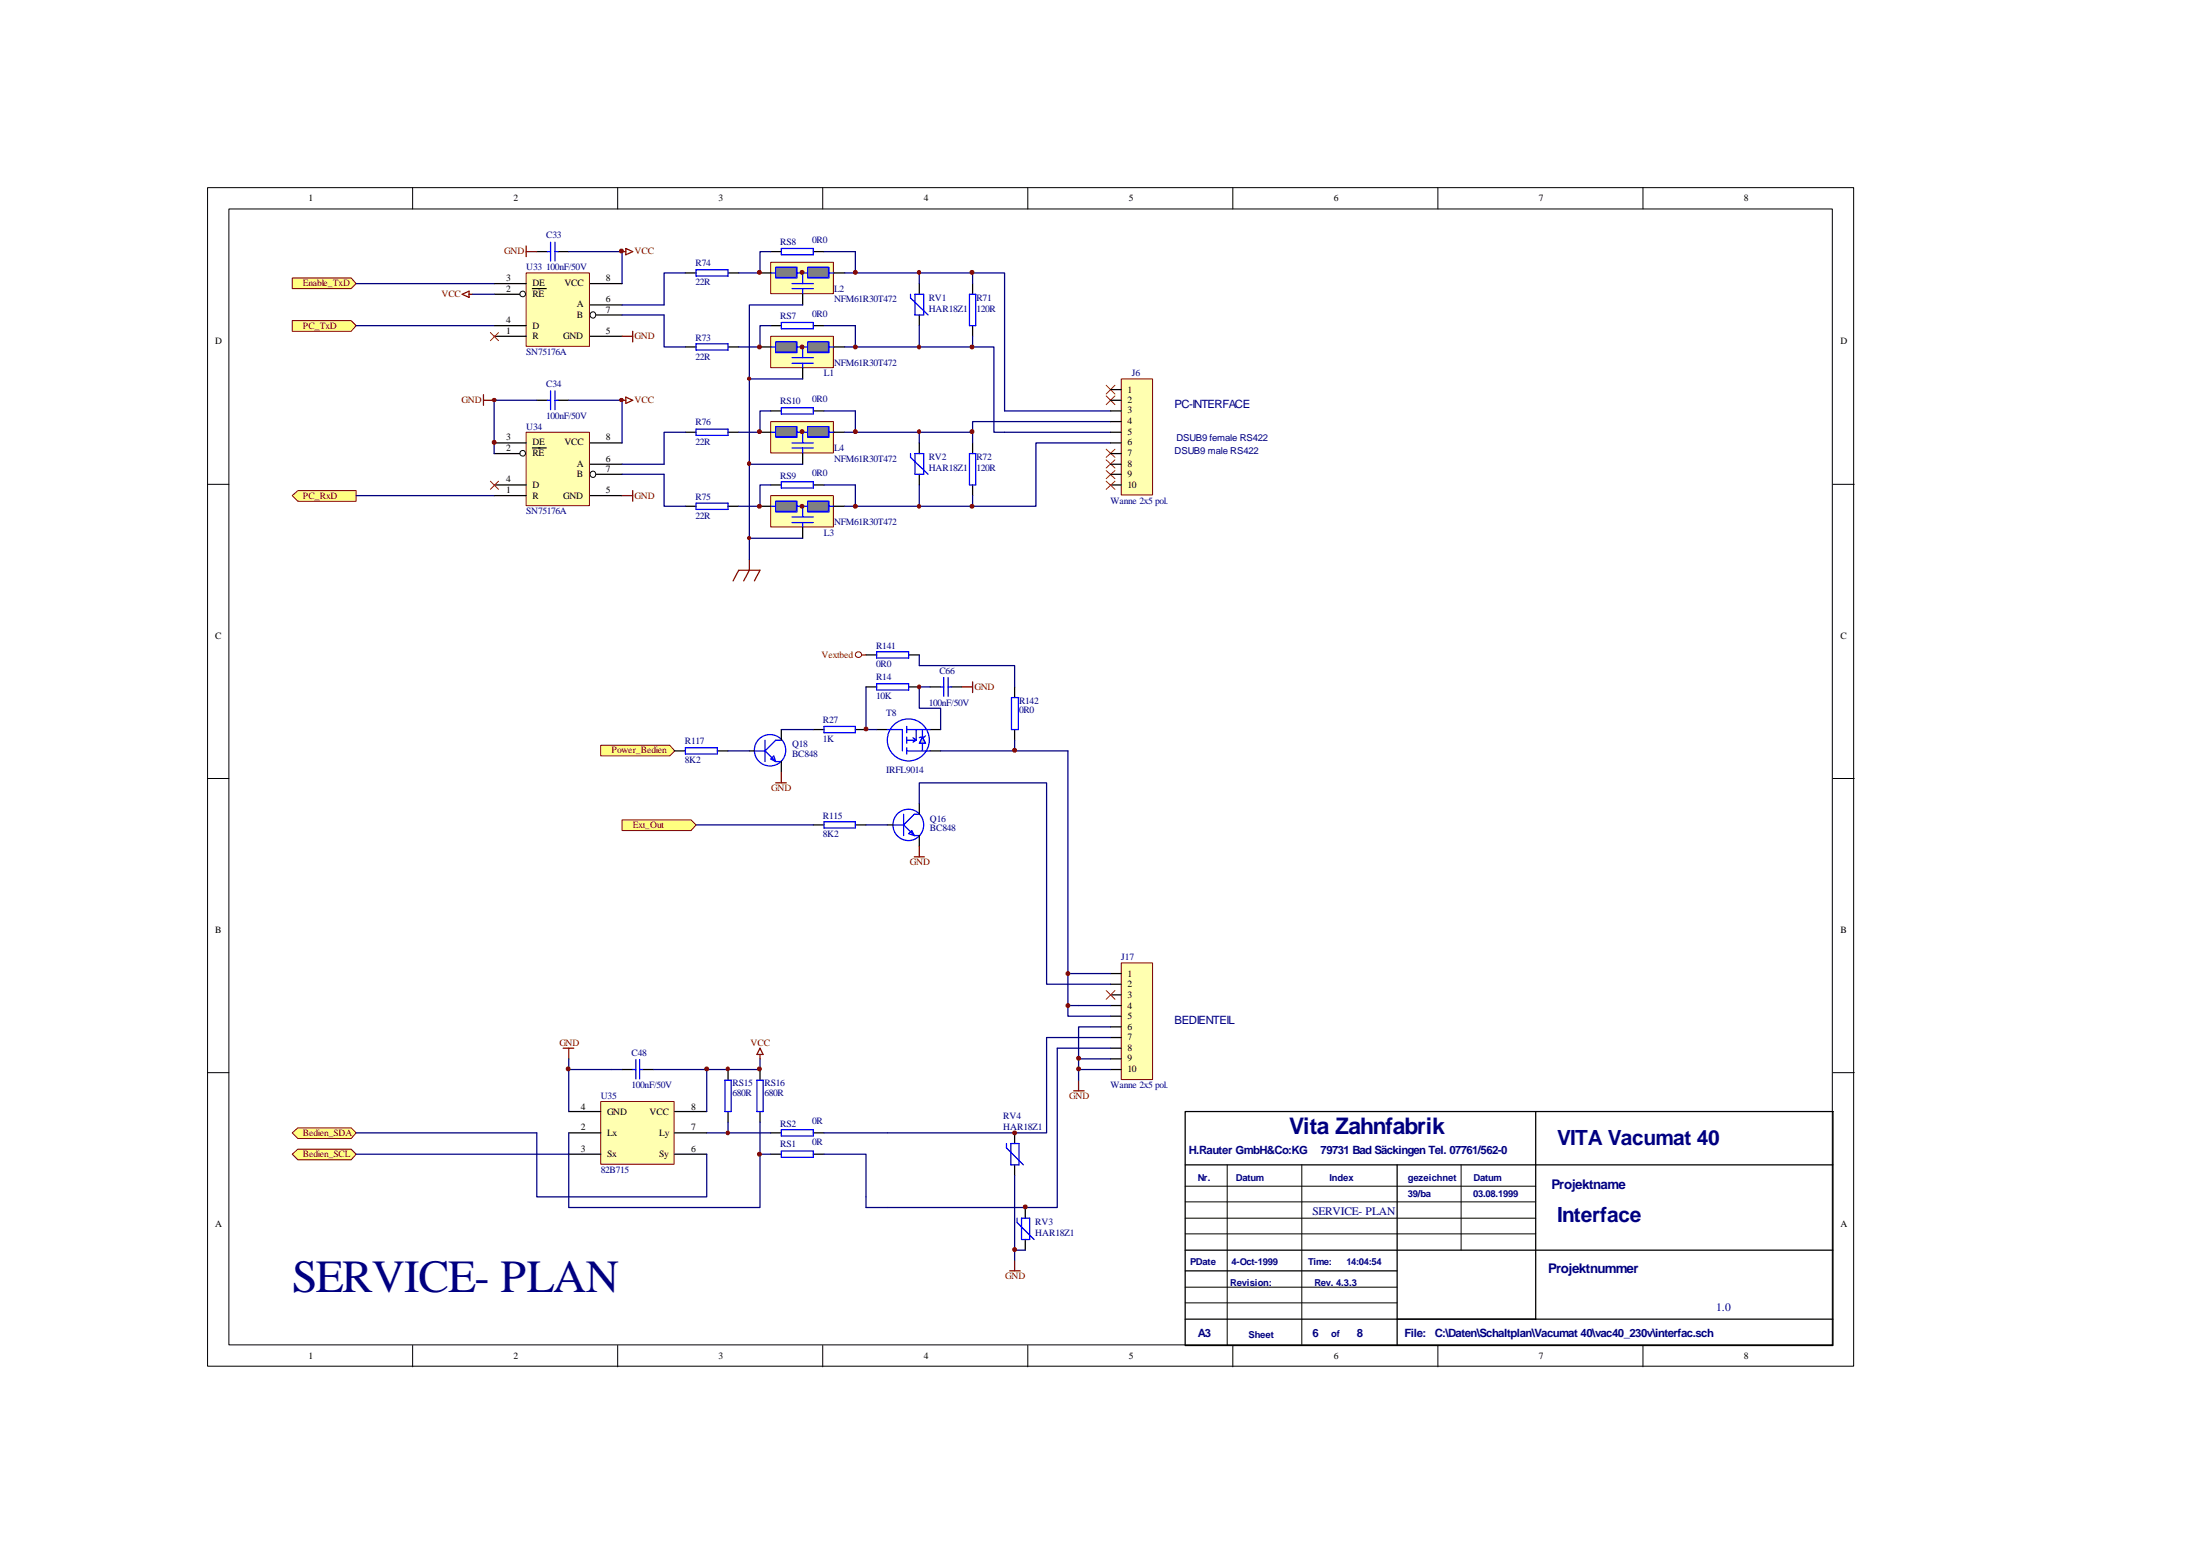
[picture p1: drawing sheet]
<svg xmlns="http://www.w3.org/2000/svg" width="297mm" height="210mm" viewBox="0 0 297 210" stroke-linecap="round" stroke-linejoin="round" font-family="sans-serif">
<g fill="none" stroke="#000" stroke-width=".14">
<path d="M28 25.3h222.3v159.1h-222.3zM30.9 28.2h216.5v153.3h-216.5zM55.7 25.3v2.9M83.4 25.3v2.9M111.1 25.3v2.9M138.8 25.3v2.9M166.5 25.3v2.9M194.1 25.3v2.9M221.8 25.3v2.9M28 65.4h2.9M247.5 65.4h2.9M28 105.1h2.9"/>
<path d="M247.5 105.1h2.9M28 144.8h2.9M165.7 157.2v24.4M175.8 157.2v24.4M197.3 157.2v11.6M247.5 144.8h2.9M160 175.9h28.6M160 173.8h28.6M160 166.6h47.3M160 164.4h47.3M160 162.2h47.3M160 160.1h47.3"/>
<path d="M55.7 181.6v2.9M83.4 181.6v2.9M111.1 181.6v2.9M138.8 181.6v2.9M166.5 181.6v2.9M194.1 181.6v2.9M221.8 181.6v2.9"/>
</g>
<path d="M160 150h87.5v31.6h-87.5zM160 157.2h87.5M188.6 157.2v24.4M207.3 150v28.1M160 178.1h87.5M160 171.5h28.6M160 168.8h87.5" fill="none" stroke="#000" stroke-width=".17"/>
<path d="M151.5 130.1h4.1v15.6h-4.1z" fill="#ffffb0"/>
<path d="M151.4 130h4.2v15.7h-4.2z" fill="none" stroke="#800000" stroke-width=".14"/>
<g fill="none" stroke="#000" stroke-width=".17">
<path d="M72.5 34h1.4M75.4 34h1.4M72.5 54h1.4M75.4 54h1.4M149.9 131.4h1.5M149.9 132.9h1.5M149.9 134.3h1.5M149.9 135.7h1.5M149.9 137.2h1.5M149.9 138.6h1.5M149.9 140.1h1.5M149.9 141.5h1.5"/>
<path d="M149.9 142.9h1.5M149.9 144.4h1.5"/>
</g>
<path d="M73.9 34h.4M74.3 32.7v2.5M74.9 34h.5M74.9 32.7v2.5M73.9 54h.4M74.3 52.8v2.5M74.9 52.8v2.5M74.9 54h.5" fill="none" stroke="#00f" stroke-width=".17"/>
<path d="M84 34h.5M84.5 33.5l.9 .5-.9 .4zM84 54h.5M84.5 53.6l.9 .4-.9 .5z" fill="none" stroke="#800000" stroke-width=".17"/>
<path d="M71.1 36.9h8.5v9.9h-8.5z" fill="#ffffb0"/>
<path d="M71 36.8h8.6v10h-8.6z" fill="none" stroke="#800000" stroke-width=".14"/>
<path d="M66.7 38.3h4.3M66.7 39.7h3.5M71.9 39h1.8M79.7 38.3h4.3M66.7 44h4.3M66.7 45.4h4.3M79.7 41.2h4.3M79.7 45.4h4.3M80.5 42.5h3.5" fill="none" stroke="#000" stroke-width=".17"/>
<g fill="none" stroke="#000" stroke-width=".14">
<circle cx="70.6" cy="39.7" r=".38"/>
<circle cx="80" cy="42.5" r=".4"/>
</g>
<path d="M71.1 58.4h8.5v9.9h-8.5z" fill="#ffffb0"/>
<path d="M71 58.3h8.6v10h-8.6z" fill="none" stroke="#800000" stroke-width=".14"/>
<path d="M66.7 59.8h4.3M79.7 59.8h4.3M66.7 61.2h3.5M66.7 65.5h4.3M66.7 66.9h4.3M71.9 60.5h1.8M79.7 62.7h4.3M79.7 66.9h4.3M80.5 64h3.5" fill="none" stroke="#000" stroke-width=".17"/>
<g fill="none" stroke="#000" stroke-width=".14">
<circle cx="70.6" cy="61.2" r=".38"/>
<circle cx="80" cy="64" r=".4"/>
</g>
<path d="M76.8 34h7.2v4.3M72.5 54h-5.8v7.2M76.8 54h7.2v5.8" fill="none" stroke="#000080" stroke-width=".17"/>
<path d="M71 33.2v1.4M71 34h1.5M84 45.4h1.4M85.4 44.7v1.5M84 66.9h1.4M85.4 66.2v1.5" fill="none" stroke="#800000" stroke-width=".17"/>
<path d="M104.1 45.5h8.4v4.1h-8.4z" fill="#ffffb0"/>
<path d="M104.1 45.4h8.4v4.2h-8.4z" fill="none" stroke="#800000" stroke-width=".14"/>
<path d="M104.1 46.8h.6M106.9 48.3h1.5M106.9 49h2.9M107.6 46.8v-.6h-2.9v1.4h2.9v-.8h1.5M108.4 46.8v1.5h1.4M108.4 49v.7M111.9 46.8v-.6h-2.8v1.4h2.8v-.8h.7" fill="none" stroke="#00f" stroke-width=".17"/>
<path d="M102.6 46.8h1.5M108.4 49.7v1.5M112.6 46.8h1.4" fill="none" stroke="#000" stroke-width=".17"/>
<circle cx="108.3" cy="46.8" r=".26" fill="#800000" stroke="#800000" stroke-width=".14"/>
<path d="M109.1 46.2h2.7v1.3h-2.7z" fill="#808080"/>
<path d="M109.1 46.2h2.7v1.3h-2.7z" fill="none" stroke="#00f" stroke-width=".14"/>
<path d="M104.8 46.2h2.7v1.3h-2.7z" fill="#808080"/>
<path d="M104.7 46.2h2.8v1.3h-2.8z" fill="none" stroke="#00f" stroke-width=".14"/>
<path d="M124.1 38.3v1.4M124.1 42.5v1.5" fill="none" stroke="#000" stroke-width=".17"/>
<path d="M122.9 39.7v.5l2.4 2.3M123.5 39.7h1.2v2.8h-1.2z" fill="none" stroke="#00f" stroke-width=".17"/>
<path d="M104.1 35.5h8.4v4.1h-8.4z" fill="#ffffb0"/>
<path d="M104.1 35.4h8.4v4.2h-8.4z" fill="none" stroke="#800000" stroke-width=".14"/>
<path d="M104.1 36.8h.6M106.9 38.3h1.5M106.9 39h2.9M107.6 36.8v-.7h-2.9v1.4h2.9v-.7h1.5M108.4 36.8v1.5h1.4M108.4 39v.7M111.9 36.8v-.7h-2.8v1.4h2.8v-.7h.7" fill="none" stroke="#00f" stroke-width=".17"/>
<path d="M102.6 36.8h1.5M108.4 39.7v1.5M112.6 36.8h1.4" fill="none" stroke="#000" stroke-width=".17"/>
<circle cx="108.3" cy="36.8" r=".26" fill="#800000" stroke="#800000" stroke-width=".14"/>
<path d="M109.1 36.2h2.7v1.2h-2.7z" fill="#808080"/>
<path d="M109.1 36.1h2.7v1.3h-2.7z" fill="none" stroke="#00f" stroke-width=".14"/>
<path d="M104.8 36.2h2.7v1.2h-2.7z" fill="#808080"/>
<path d="M104.7 36.1h2.8v1.3h-2.8z" fill="none" stroke="#00f" stroke-width=".14"/>
<path d="M92.5 36.8h-2.8v4.4h-5.7M104.1 34h-1.5v2.8h-2.9M111.3 34h4.2v2.8M114 36.8h21.6v18.7M124.1 36.8v1.5M131.3 36.8v1.5M84 42.5h5.7v4.3h2.8M104.1 44h-1.5v2.8h-2.9M108.4 41.2h-7.2v10h7.2M111.3 44h4.2v2.8M114 46.8h20.2v11.5h1.4M124.1 44v2.8" fill="none" stroke="#000080" stroke-width=".17"/>
<path d="M92.5 36.8h1.5M98.3 36.8h1.4M104.1 34h1.4M109.8 34h1.5M131.3 38.3v1.4M92.5 46.8h1.5M98.3 46.8h1.4M104.1 44h1.4M109.8 44h1.5M131.3 44v1.4" fill="none" stroke="#000" stroke-width=".17"/>
<path d="M94 36.4h4.3v.9h-4.3zM105.5 33.5h4.3v.9h-4.3zM130.9 39.7h.8v4.3h-.8zM94 46.4h4.3v.9h-4.3zM105.5 43.5h4.3v.9h-4.3z" fill="none" stroke="#00f" stroke-width=".17"/>
<path d="M104.1 67h8.4v4.1h-8.4z" fill="#ffffb0"/>
<path d="M104.1 66.9h8.4v4.2h-8.4z" fill="none" stroke="#800000" stroke-width=".14"/>
<path d="M104.1 68.3h.6M106.9 69.8h1.5M106.9 70.5h2.9M107.6 68.3v-.6h-2.9v1.4h2.9v-.8h1.5M108.4 68.3v1.5h1.4M108.4 70.5v.7M111.9 68.3v-.6h-2.8v1.4h2.8v-.8h.7" fill="none" stroke="#00f" stroke-width=".17"/>
<path d="M102.6 68.3h1.5M108.4 71.2v1.5M112.6 68.3h1.4" fill="none" stroke="#000" stroke-width=".17"/>
<circle cx="108.3" cy="68.3" r=".26" fill="#800000" stroke="#800000" stroke-width=".14"/>
<path d="M109.1 67.7h2.7v1.3h-2.7z" fill="#808080"/>
<path d="M109.1 67.7h2.7v1.3h-2.7z" fill="none" stroke="#00f" stroke-width=".14"/>
<path d="M104.8 67.7h2.7v1.3h-2.7z" fill="#808080"/>
<path d="M104.7 67.7h2.8v1.3h-2.8z" fill="none" stroke="#00f" stroke-width=".14"/>
<path d="M124.1 59.8v1.4M124.1 64v1.5" fill="none" stroke="#000" stroke-width=".17"/>
<path d="M122.9 61.2v.5l2.4 2.3M123.5 61.2h1.2v2.8h-1.2z" fill="none" stroke="#00f" stroke-width=".17"/>
<path d="M104.1 57h8.4v4.1h-8.4z" fill="#ffffb0"/>
<path d="M104.1 56.9h8.4v4.2h-8.4z" fill="none" stroke="#800000" stroke-width=".14"/>
<path d="M104.1 58.3h.6M106.9 59.8h1.5M107.6 58.3v-.7h-2.9v1.4h2.9v-.7h1.5M108.4 58.3v1.5h1.4M111.9 58.3v-.7h-2.8v1.4h2.8v-.7h.7M106.9 60.5h2.9M108.4 60.5v.7" fill="none" stroke="#00f" stroke-width=".17"/>
<path d="M102.6 58.3h1.5M112.6 58.3h1.4M108.4 61.2v1.5" fill="none" stroke="#000" stroke-width=".17"/>
<circle cx="108.3" cy="58.3" r=".26" fill="#800000" stroke="#800000" stroke-width=".14"/>
<path d="M109.1 57.7h2.7v1.2h-2.7z" fill="#808080"/>
<path d="M109.1 57.6h2.7v1.3h-2.7z" fill="none" stroke="#00f" stroke-width=".14"/>
<path d="M104.8 57.7h2.7v1.2h-2.7z" fill="#808080"/>
<path d="M104.7 57.6h2.8v1.3h-2.8z" fill="none" stroke="#00f" stroke-width=".14"/>
<g fill="none" stroke="#000080" stroke-width=".17">
<path d="M92.5 58.3h-2.8v4.4h-5.7M101.2 51.2v11.5M104.1 55.5h-1.5v2.8h-2.9M111.3 55.5h4.2v2.8M114 58.3h17.3v1.5M124.1 58.3v1.5M135.6 55.5h14.3M135.6 58.3h14.3M84 64h5.7v4.3h2.8M104.1 65.5h-1.5v2.8h-2.9M108.4 62.7h-7.2v10h7.2M111.3 65.5h4.2v2.8"/>
<path d="M124.1 65.5v2.8M131.3 66.9v1.4h-17.3M144.2 131.4h5.7M82.5 144.4h1.5M111.3 155.8h5.6v5.8M111.3 152.9h8.5M145.6 142.9h4.3"/>
</g>
<g fill="none" stroke="#000" stroke-width=".17">
<path d="M92.5 58.3h1.5M98.3 58.3h1.4M104.1 55.5h1.4M109.8 55.5h1.5M131.3 59.8v1.4M92.5 68.3h1.5M98.3 68.3h1.4M104.1 65.5h1.4M109.8 65.5h1.5M131.3 65.5v1.4M84 144.4h1.4M86.8 144.4h1.4"/>
<path d="M104.1 155.8h1.4M104.1 152.9h1.4M109.8 155.8h1.5M109.8 152.9h1.5"/>
</g>
<path d="M94 57.9h4.3v.9h-4.3zM105.5 55h4.3v.9h-4.3zM94 67.9h4.3v.9h-4.3zM105.5 65h4.3v.9h-4.3zM130.9 61.2h.8v4.3h-.8zM85.4 144.4h.5M85.9 143v2.6M86.4 144.4h.4M86.4 143v2.6M105.5 152.5h4.3v.8h-4.3zM105.5 155.4h4.3v.8h-4.3z" fill="none" stroke="#00f" stroke-width=".17"/>
<path d="M149.4 53.4l1.1 1.2M150.5 53.4l-1.1 1.2M149.4 60.6l1.1 1.1M149.4 62.1l1.1 1.1M150.5 60.6l-1.1 1.1M150.5 62.1l-1.1 1.1" fill="none" stroke="#f00" stroke-width=".14"/>
<path d="M62.4 39.7l.9-.4v.8zM63.3 39.7h.5M65.3 53.3v1.4M65.3 54h1.4M76 141.5h1.5M76.8 141.5v1.4M144.9 147.2h1.5M145.6 145.8v1.4" fill="none" stroke="#800000" stroke-width=".17"/>
<g fill="#ffff80" stroke="#800000" stroke-width=".14">
<path d="M39.5 152.9l.7-.7h7.2l.7 .7-.7 .8h-7.2z" fill-rule="evenodd"/>
<path d="M39.5 155.8l.7-.7h7.2l.7 .7-.7 .8h-7.2z" fill-rule="evenodd"/>
</g>
<path d="M63.8 39.7h2.9" fill="none" stroke="#000080" stroke-width=".17"/>
<path d="M66.2 44.9l1.1 1.1M67.3 44.9l-1.1 1.1M66.2 65l1.1 1.1M67.3 65l-1.1 1.1" fill="none" stroke="#f00" stroke-width=".14"/>
<g fill="#ffff80" stroke="#800000" stroke-width=".14">
<path d="M39.5 66.9l.7-.7h7.9v1.5h-7.9z" fill-rule="evenodd"/>
<path d="M39.5 43.3h7.9l.7 .7-.7 .7h-7.9z" fill-rule="evenodd"/>
</g>
<path d="M48.1 44h18.6M48.1 66.9h18.6M145.6 135.7h4.3M48.1 155.8h28.7M95.4 152.9h8.7M98.3 151.5v1.4M102.6 142.9v1.5h-4.3M102.6 151.5v4.3h1.5M145.6 144.4h4.3" fill="none" stroke="#000080" stroke-width=".17"/>
<path d="M149.4 52l1.1 1.2M150.5 52l-1.1 1.2M149.4 63.5l1.1 1.1M150.5 63.5l-1.1 1.1" fill="none" stroke="#f00" stroke-width=".14"/>
<path d="M98.3 144.4v1.4M98.3 150v1.5M102.6 144.4v1.4M102.6 150v1.5" fill="none" stroke="#000" stroke-width=".17"/>
<path d="M97.9 145.8h.8v4.2h-.8zM102.2 145.8h.8v4.2h-.8z" fill="none" stroke="#00f" stroke-width=".17"/>
<path d="M102.6 141.5l.4 .8h-.8zM102.6 142.3v.6" fill="none" stroke="#800000" stroke-width=".17"/>
<path d="M39.5 37.5h7.9l.7 .8-.7 .7h-7.9z" fill-rule="evenodd" fill="#ffff80" stroke="#800000" stroke-width=".14"/>
<path d="M48.1 38.3h18.6M131.3 45.4v1.4M149.9 56.9h-18.6v1.4M149.9 59.8h-10v8.5h-8.6M101.2 72.7v2.8M137 158.7v11.5M141.3 140.1v12.8h-21.5M142.7 141.5v21.5h-25.8v-1.4M137 168.8h1.4" fill="none" stroke="#000080" stroke-width=".17"/>
<path d="M99 78.4l.7-1.4h2.9l-.7 1.4M101.2 75.5v1.5l-.8 1.4" fill="none" stroke="#800000" stroke-width=".17"/>
<path d="M137 152.9v1.5M137 157.2v1.5M138.4 163v1.4M138.4 167.3v1.5" fill="none" stroke="#000" stroke-width=".17"/>
<path d="M135.9 154.4v.6l2.3 2.2M136.5 154.4h1.1v2.8h-1.1zM137.3 164.4v.6l2.3 2.3M137.9 164.4h1.1v2.9h-1.1z" fill="none" stroke="#00f" stroke-width=".17"/>
<path d="M81.2 148.8h9.8v8.4h-9.8z" fill="#ffffb0"/>
<path d="M81.1 148.7h9.9v8.5h-9.9z" fill="none" stroke="#800000" stroke-width=".14"/>
<path d="M76.8 152.9h4.3M76.8 155.8h4.3M76.8 150h4.3M91.1 152.9h4.3M91.1 155.8h4.3M91.1 150h4.3" fill="none" stroke="#000" stroke-width=".17"/>
<path d="M76.8 142.9v1.5M82.5 144.4h-5.7v5.6M95.4 144.4h2.9" fill="none" stroke="#000080" stroke-width=".17"/>
<path d="M151.5 51.2h4.1v15.6h-4.1z" fill="#ffffb0"/>
<path d="M151.4 51.2h4.2v15.6h-4.2z" fill="none" stroke="#800000" stroke-width=".14"/>
<g fill="none" stroke="#000" stroke-width=".17">
<path d="M149.9 52.6h1.5M149.9 54h1.5M149.9 55.5h1.5M149.9 56.9h1.5M149.9 58.3h1.5M149.9 59.8h1.5M149.9 61.2h1.5M149.9 62.7h1.5M149.9 64h1.5M149.9 65.5h1.5M109.8 98.5h1.5M115.5 98.5h1.4"/>
<path d="M116.9 92.7h1.5M122.7 92.7h1.4M125.6 92.7h1.4M128.4 92.7h1.5"/>
</g>
<path d="M149.4 65l1.1 1.1M150.5 65l-1.1 1.1" fill="none" stroke="#f00" stroke-width=".14"/>
<path d="M129.9 92.7h1.4M131.3 92v1.5M136.3 171.5h1.5M137 170.2v1.3" fill="none" stroke="#800000" stroke-width=".17"/>
<path d="M116.9 92.7v5.8M144.2 101.4v35.8h5.7M144.2 135.7h1.4M149.9 138.6h-4.3v7.2M88.2 144.4h7.2v5.6" fill="none" stroke="#000080" stroke-width=".17"/>
<circle cx="144.2" cy="135.7" r=".26" fill="#800000" stroke="#800000" stroke-width=".14"/>
<path d="M111.3 98.1h4.2v.8h-4.2zM118.4 92.3h4.3v.8h-4.3zM127 92.7h.4M127.4 91.5v2.5M128 92.7h.4M128 91.5v2.5" fill="none" stroke="#00f" stroke-width=".17"/>
<path d="M81.1 100.6h9.3l.7 .8-.7 .6h-9.3z" fill-rule="evenodd" fill="#ffff80" stroke="#800000" stroke-width=".14"/>
<path d="M124.1 89.8h12.9v2.9M124.1 92.7h1.5M137 99.9v1.5M94 111.4h15.8M116.9 111.4h2.9M124.1 108.5v-2.8h17.2v27.2h8.6" fill="none" stroke="#000080" stroke-width=".17"/>
<path d="M116.9 88.4h1.5M122.7 88.4h1.4M137 92.7v1.5M137 98.5v1.4M109.8 111.4h1.5M115.5 111.4h1.4M119.8 111.4h.8M124.1 108.5v1.4M124.1 112.8v1.4" fill="none" stroke="#000" stroke-width=".17"/>
<g fill="none" stroke="#00f" stroke-width=".17">
<path d="M118.4 88h4.3v.8h-4.3zM136.6 94.2h.9v4.3h-.9zM111.3 110.9h4.2v.9h-4.2zM120.6 111.4h1.4M122 109.9v2.9M122 111.4l1.4 1.4M123.1 112.1l.3 .7-.7-.3zM123.4 112.8h.7M124.1 109.9h-.7l-1.4 1.5"/>
<circle cx="122.6" cy="111.4" r="2.09"/>
</g>
<circle cx="115.9" cy="88.4" r=".41" fill="none" stroke="#800000" stroke-width=".14"/>
<path d="M116.4 88.4h.5M123.4 115.7h1.4M124.1 114.2v1.5" fill="none" stroke="#800000" stroke-width=".17"/>
<g fill="#800000" stroke="#800000" stroke-width=".14">
<path d="M83.7 53.9a.26 .26 0 0 1 .3-.1 .26 .26 0 0 1 .2 .2l-.3 .2-.2-.1z" fill-rule="evenodd"/>
<path d="M66.5 53.9a.26 .26 0 0 1 .3-.1 .26 .26 0 0 1 .2 .2l-.3 .2-.2-.1z" fill-rule="evenodd"/>
<path d="M101 51l.2-.1 .1 .1v.3h-.3z" fill-rule="evenodd"/>
<path d="M123.9 46.7l.2-.1h.1l.1 .2-.2 .3a.25 .25 0 0 1-.2-.1 .25 .25 0 0 1 0-.3z" fill-rule="evenodd"/>
<path d="M123.9 36.6l.2-.1 .1 .1 .1 .2-.2 .2a.25 .25 0 0 1-.2-.1 .25 .25 0 0 1 0-.3z" fill-rule="evenodd"/>
<path d="M101 72.5l.2-.1 .1 .1v.3h-.3z" fill-rule="evenodd"/>
<path d="M101 62.4l.2-.1 .1 .1v.2l-.1 .2a.25 .25 0 0 1-.3-.1 .25 .25 0 0 1 .1-.3z" fill-rule="evenodd"/>
<path d="M123.9 58.1l.2-.1 .1 .1 .1 .2-.2 .2a.25 .25 0 0 1-.2-.1 .25 .25 0 0 1 0-.3z" fill-rule="evenodd"/>
<circle cx="145.6" cy="144.3" r=".26"/>
<circle cx="137" cy="168.7" r=".26"/>
<circle cx="76.7" cy="144.3" r=".26"/>
<circle cx="95.4" cy="144.3" r=".26"/>
<circle cx="83.9" cy="33.9" r=".26"/>
<circle cx="115.5" cy="46.8" r=".26"/>
<circle cx="115.5" cy="36.8" r=".26"/>
<circle cx="131.2" cy="36.8" r=".26"/>
<circle cx="115.5" cy="68.3" r=".26"/>
<circle cx="115.5" cy="58.3" r=".26"/>
<circle cx="131.2" cy="58.3" r=".26"/>
<circle cx="131.2" cy="68.3" r=".26"/>
<circle cx="131.2" cy="46.8" r=".26"/>
<circle cx="144.2" cy="131.4" r=".26"/>
</g>
<path d="M84 110.7h9.3l.7 .7-.7 .7h-9.3z" fill-rule="evenodd" fill="#ffff80" stroke="#800000" stroke-width=".14"/>
<g fill="none" stroke="#00f" stroke-width=".17">
<path d="M103.3 99.9v2.9M105.5 99.9h-.8l-1.4 1.5M119.8 98.5h2v2.9M122.4 98.5h3.2M122.4 98.1v.8M122.4 99.5v.8M123.3 99.6l.4 .3-.4 .3M123.7 98.5v1.4h-1.3M92.5 100.9h4.4v.9h-4.4zM101.9 101.4h1.4M103.3 101.4l1.4 1.4M104.5 102l.2 .8-.6-.3z"/>
<path d="M104.7 102.8h.8M122.4 101.4h3.2M122.4 100.9v.9"/>
<circle cx="122.6" cy="99.9" r="2.83"/>
<circle cx="104" cy="101.3" r="2.12"/>
</g>
<path d="M105.5 98.5v1.4M118.4 98.5h1.4M125.6 98.5h1.4M91.1 101.4h1.4M96.9 101.4h1.4M101.2 101.4h.7M105.5 102.8v1.4M125.6 101.4h1.4" fill="none" stroke="#000" stroke-width=".17"/>
<path d="M105.5 98.5h4.3M98.3 101.4h2.9M137 101.4h7.2M48.1 152.9h24.4v8.7h22.9v-5.8M76.8 152.9v10.1h25.8v-7.2M141.3 140.1h8.6M142.7 141.5h7.2" fill="none" stroke="#000080" stroke-width=".17"/>
<path d="M104.7 105.7h1.5M105.5 104.2v1.5" fill="none" stroke="#800000" stroke-width=".17"/>
<g fill="#800000" stroke="#800000" stroke-width=".14">
<path d="M123.9 68.2l.2-.1h.1l.1 .2-.2 .3a.25 .25 0 0 1-.2-.1 .25 .25 0 0 1 0-.3z" fill-rule="evenodd"/>
<path d="M98.2 152.7h.2l.1 .2-.2 .3a.26 .26 0 0 1-.3-.2 .26 .26 0 0 1 .2-.3z" fill-rule="evenodd"/>
<path d="M98.2 144.1h.2l.1 .2-.2 .2a.26 .26 0 0 1-.3-.1 .26 .26 0 0 1 .2-.3z" fill-rule="evenodd"/>
<circle cx="145.6" cy="142.8" r=".26"/>
<circle cx="102.5" cy="144.3" r=".26"/>
<circle cx="138.4" cy="162.9" r=".26"/>
<circle cx="137" cy="152.9" r=".26"/>
<circle cx="102.5" cy="36.8" r=".26"/>
<circle cx="102.5" cy="46.8" r=".26"/>
<circle cx="102.5" cy="58.3" r=".26"/>
<circle cx="102.5" cy="68.3" r=".26"/>
<circle cx="66.7" cy="59.7" r=".26"/>
<circle cx="102.5" cy="155.8" r=".26"/>
</g>
<path d="M149.4 133.7l1.1 1.2M150.5 133.7l-1.1 1.2" fill="none" stroke="#f00" stroke-width=".14"/>
<path d="M124.5 99.5l.5 .8h-.9z" fill-rule="evenodd" fill="#c0c0c0" stroke="#00f" stroke-width=".14"/>
<path d="M124.5 99.5l.5 .8h-.9zM124.5 98.5v1M125 99.3l-.2 .2-.7 .1M124.5 100.3v1.1" fill="none" stroke="#00f" stroke-width=".17"/>
<path d="M116.9 98.5h1.5M124.1 92.7v2.9h2.9v2.9M124.1 88.4v1.4M127 101.4h10" fill="none" stroke="#000080" stroke-width=".17"/>
<g fill="#800000" stroke="#800000" stroke-width=".14">
<path d="M123.9 92.6l.2-.1h.1l.1 .2-.2 .3a.25 .25 0 0 1-.2-.1 .25 .25 0 0 1 0-.3z" fill-rule="evenodd"/>
<circle cx="116.9" cy="98.4" r=".26"/>
<circle cx="137" cy="101.3" r=".26"/>
</g>
<text font-size="6.2" fill="#000080" x="39.5" y="174.4">SERVICE- PLAN</text>
<text font-size="3.1" fill="#000080" x="174.1" y="153.1">Vita Zahnfabrik</text>
<g font-size="2.8" fill="#000080">
<text x="210.2" y="154.6">VITA Vacumat 40</text>
<text x="210.2" y="164.9">Interface</text>
</g>
<g font-size="1.8" fill="#000080">
<text x="209.5" y="160.5">Projektname</text>
<text x="209" y="171.8">Projektnummer</text>
</g>
<g font-size="1.6" fill="#000080">
<text x="177.2" y="164">SERVICE- PLAN</text>
<text x="231.7" y="177">1.0</text>
</g>
<g font-size="1.5" fill="#000080">
<text x="158.6" y="55.1">PC-INTERFACE</text>
<text x="158.6" y="138.3">BEDIENTEIL</text>
<text x="160.5" y="155.8">H.Rauter GmbH&amp;Co:KG</text>
<text x="178.3" y="155.8">79731 Bad Säckingen Tel. 07761/562-0</text>
<text x="161.7" y="180.4">A3</text>
<text x="177.2" y="180.4">6</text>
<text x="183.2" y="180.4">8</text>
<text x="189.7" y="180.4">File:</text>
<text x="193.7" y="180.4">C:\Daten\Schaltplan\Vacumat 40\vac40_230v\interfac.sch</text>
</g>
<g font-size="1.3">
<text x="41.7" y="27.2">1</text>
<text x="69.3" y="27.2">2</text>
<text x="97" y="27.2">3</text>
<text x="124.7" y="27.2">4</text>
<text x="152.4" y="27.2">5</text>
<text x="180.1" y="27.2">6</text>
<text x="207.8" y="27.2">7</text>
<text x="235.5" y="27.2">8</text>
<text x="68.3" y="37.9">3</text>
<text x="68.3" y="39.4">2</text>
<text x="71.9" y="38.6">DE</text>
<text x="71.9" y="40.1">RE</text>
<text x="76.2" y="38.6">VCC</text>
<text x="77.9" y="41.5">A</text>
<text x="81.8" y="40.8">6</text>
<text x="81.8" y="37.9">8</text>
<text x="29" y="46.5">D</text>
<text x="68.3" y="43.6">4</text>
<text x="68.3" y="45.1">1</text>
<text x="71.9" y="44.4">D</text>
<text x="71.9" y="45.8">R</text>
<text x="76" y="45.8">GND</text>
<text x="77.9" y="42.9">B</text>
<text x="81.8" y="42.3">7</text>
<text x="81.8" y="45.1">5</text>
<text x="248.5" y="46.5">D</text>
<text x="152.2" y="53">1</text>
<text x="68.3" y="59.5">3</text>
<text x="81.8" y="59.5">8</text>
<text x="152.2" y="54.4">2</text>
<text x="152.2" y="55.8">3</text>
<text x="152.2" y="57.2">4</text>
<text x="152.2" y="58.7">5</text>
<text x="68.3" y="60.9">2</text>
<text x="68.3" y="65.1">4</text>
<text x="71.9" y="60.1">DE</text>
<text x="71.9" y="61.6">RE</text>
<text x="71.9" y="65.9">D</text>
<text x="76.2" y="60.1">VCC</text>
<text x="77.9" y="63">A</text>
<text x="77.9" y="64.4">B</text>
<text x="81.8" y="62.3">6</text>
<text x="81.8" y="63.8">7</text>
<text x="152.2" y="60.1">6</text>
<text x="152.2" y="61.6">7</text>
<text x="152.2" y="63">8</text>
<text x="152.2" y="64.4">9</text>
<text x="152.2" y="65.9">10</text>
<text x="68.3" y="66.6">1</text>
<text x="71.9" y="67.3">R</text>
<text x="76" y="67.3">GND</text>
<text x="81.8" y="66.6">5</text>
<text x="29" y="86.2">C</text>
<text x="248.5" y="86.2">C</text>
<text x="29" y="125.9">B</text>
<text x="248.5" y="125.9">B</text>
<text x="152.2" y="131.8">1</text>
<text x="152.2" y="133.3">2</text>
<text x="152.2" y="134.7">3</text>
<text x="152.2" y="136.2">4</text>
<text x="152.2" y="137.6">5</text>
<text x="152.2" y="139">6</text>
<text x="152.2" y="140.4">7</text>
<text x="152.2" y="141.8">8</text>
<text x="152.2" y="143.3">9</text>
<text x="78.4" y="149.8">4</text>
<text x="93.3" y="149.8">8</text>
<text x="152.2" y="144.7">10</text>
<text x="78.4" y="152.6">2</text>
<text x="78.4" y="155.5">3</text>
<text x="82" y="153.3">Lx</text>
<text x="82" y="150.5">GND</text>
<text x="87.7" y="150.5">VCC</text>
<text x="89" y="153.3">Ly</text>
<text x="93.3" y="152.6">7</text>
<text x="93.3" y="155.5">6</text>
<text x="82" y="156.2">Sx</text>
<text x="89" y="156.2">Sy</text>
<text x="29" y="165.6">A</text>
<text x="248.5" y="165.6">A</text>
<text x="41.7" y="183.4">1</text>
<text x="69.3" y="183.4">2</text>
<text x="97" y="183.4">3</text>
<text x="124.7" y="183.4">4</text>
<text x="152.4" y="183.4">5</text>
<text x="180.1" y="183.4">6</text>
<text x="207.8" y="183.4">7</text>
<text x="235.5" y="183.4">8</text>
</g>
<g font-size="1.3" fill="#800000">
<text x="68.1" y="34.3">GND</text>
<text x="85.7" y="34.3">VCC</text>
<text x="40.9" y="38.6">Enable_TxD</text>
<text x="59.6" y="40.1">VCC</text>
<text x="40.9" y="44.4">PC_TxD</text>
<text x="85.7" y="45.8">GND</text>
<text x="62.3" y="54.4">GND</text>
<text x="85.7" y="54.4">VCC</text>
<text x="40.9" y="67.3">PC_RxD</text>
<text x="85.7" y="67.3">GND</text>
<text x="110.9" y="88.8">Vextbed</text>
<text x="131.6" y="93.1">GND</text>
<text x="82.5" y="101.7">Power_Bedien</text>
<text x="104.1" y="106.8">GND</text>
<text x="85.4" y="111.8">Ext_Out</text>
<text x="122.9" y="116.8">GND</text>
<text x="75.5" y="141.2">GND</text>
<text x="101.3" y="141.2">VCC</text>
<text x="144.4" y="148.4">GND</text>
<text x="40.9" y="153.3">Bedien_SDA</text>
<text x="40.9" y="156.2">Bedien_SCL</text>
<text x="135.7" y="172.6">GND</text>
</g>
<g font-size="1.3" fill="#000080">
<text x="73.7" y="32.2">C33</text>
<text x="93.9" y="35.9">R74</text>
<text x="105.3" y="33">RS8</text>
<text x="109.6" y="32.8">0R0</text>
<text x="71" y="36.5">U33</text>
<text x="73.7" y="36.5">100nF/50V</text>
<text x="93.9" y="38.5">22R</text>
<text x="112.6" y="39.4">L2</text>
<text x="112.6" y="40.8">NFM61R30T472</text>
<text x="125.4" y="40.7">RV1</text>
<text x="131.8" y="40.7">R71</text>
<text x="71" y="47.9">SN75176A</text>
<text x="93.9" y="46">R73</text>
<text x="105.3" y="43.1">RS7</text>
<text x="109.6" y="42.8">0R0</text>
<text x="125.4" y="42.1">HAR18Z1</text>
<text x="131.8" y="42.1">120R</text>
<text x="73.7" y="52.3">C34</text>
<text x="93.9" y="48.5">22R</text>
<text x="111.3" y="50.8">L1</text>
<text x="112.6" y="49.4">NFM61R30T472</text>
<text x="152.8" y="50.8">J6</text>
<text x="71" y="58">U34</text>
<text x="73.7" y="56.6">100nF/50V</text>
<text x="93.9" y="57.4">R76</text>
<text x="105.3" y="54.5">RS10</text>
<text x="109.6" y="54.3">0R0</text>
<text x="158.8" y="59.5">DSUB9 female RS422</text>
<text x="93.9" y="60">22R</text>
<text x="105.3" y="64.6">RS9</text>
<text x="109.6" y="64.3">0R0</text>
<text x="112.6" y="60.9">L4</text>
<text x="112.6" y="62.3">NFM61R30T472</text>
<text x="125.4" y="62.2">RV2</text>
<text x="125.4" y="63.6">HAR18Z1</text>
<text x="131.8" y="62.2">R72</text>
<text x="131.8" y="63.6">120R</text>
<text x="158.6" y="61.2">DSUB9 male RS422</text>
<text x="71" y="69.4">SN75176A</text>
<text x="93.9" y="67.5">R75</text>
<text x="93.9" y="70">22R</text>
<text x="112.6" y="70.9">NFM61R30T472</text>
<text x="149.9" y="68">Wanne 2x5 pol.</text>
<text x="111.3" y="72.3">L3</text>
<text x="118.3" y="87.6">R141</text>
<text x="118.3" y="91.8">R14</text>
<text x="118.3" y="94.4">10K</text>
<text x="118.3" y="90.1">0R0</text>
<text x="125.4" y="95.3">100nF/50V</text>
<text x="126.8" y="90.9">C66</text>
<text x="137.6" y="95">R142</text>
<text x="92.5" y="100.4">R117</text>
<text x="106.9" y="100.9">Q18</text>
<text x="111.1" y="97.6">R27</text>
<text x="111.1" y="100.2">1K</text>
<text x="119.6" y="96.7">T8</text>
<text x="137.6" y="96.3">0R0</text>
<text x="92.5" y="103">8K2</text>
<text x="106.9" y="102.1">BC848</text>
<text x="119.6" y="104.3">IRFL9014</text>
<text x="111.1" y="110.5">R115</text>
<text x="111.1" y="113">8K2</text>
<text x="125.6" y="110.9">Q16</text>
<text x="125.6" y="112.2">BC848</text>
<text x="151.4" y="129.6">J17</text>
<text x="85.3" y="142.6">C48</text>
<text x="81.1" y="148.4">U35</text>
<text x="85.3" y="146.9">100nF/50V</text>
<text x="98.9" y="146.6">RS15</text>
<text x="98.9" y="147.9">680R</text>
<text x="103.2" y="146.6">RS16</text>
<text x="103.2" y="147.9">680R</text>
<text x="149.9" y="146.9">Wanne 2x5 pol.</text>
<text x="105.3" y="154.9">RS1</text>
<text x="105.3" y="152.1">RS2</text>
<text x="109.6" y="154.6">0R</text>
<text x="109.6" y="151.7">0R</text>
<text x="135.5" y="151.1">RV4</text>
<text x="135.5" y="152.5">HAR18Z1</text>
<text x="81.1" y="158.3">82B715</text>
<text x="161.7" y="159.4">Nr.</text>
<text x="166.9" y="159.4">Datum</text>
<text x="179.5" y="159.4">Index</text>
<text x="190.1" y="159.4">gezeichnet</text>
<text x="190.1" y="161.6">39/ba</text>
<text x="198.9" y="161.6">03.08.1999</text>
<text x="199" y="159.4">Datum</text>
<text x="139.8" y="165.4">RV3</text>
<text x="139.8" y="166.8">HAR18Z1</text>
<text x="160.7" y="170.7">PDate</text>
<text x="166.1" y="173.6">Revision:</text>
<text x="166.3" y="170.7">4-Oct-1999</text>
<text x="176.6" y="170.7">Time:</text>
<text x="177.5" y="173.6">Rev. 4.3.3</text>
<text x="181.8" y="170.7">14:04:54</text>
<text x="168.6" y="180.6">Sheet</text>
<text x="179.7" y="180.4">of</text>
</g>
</svg>
